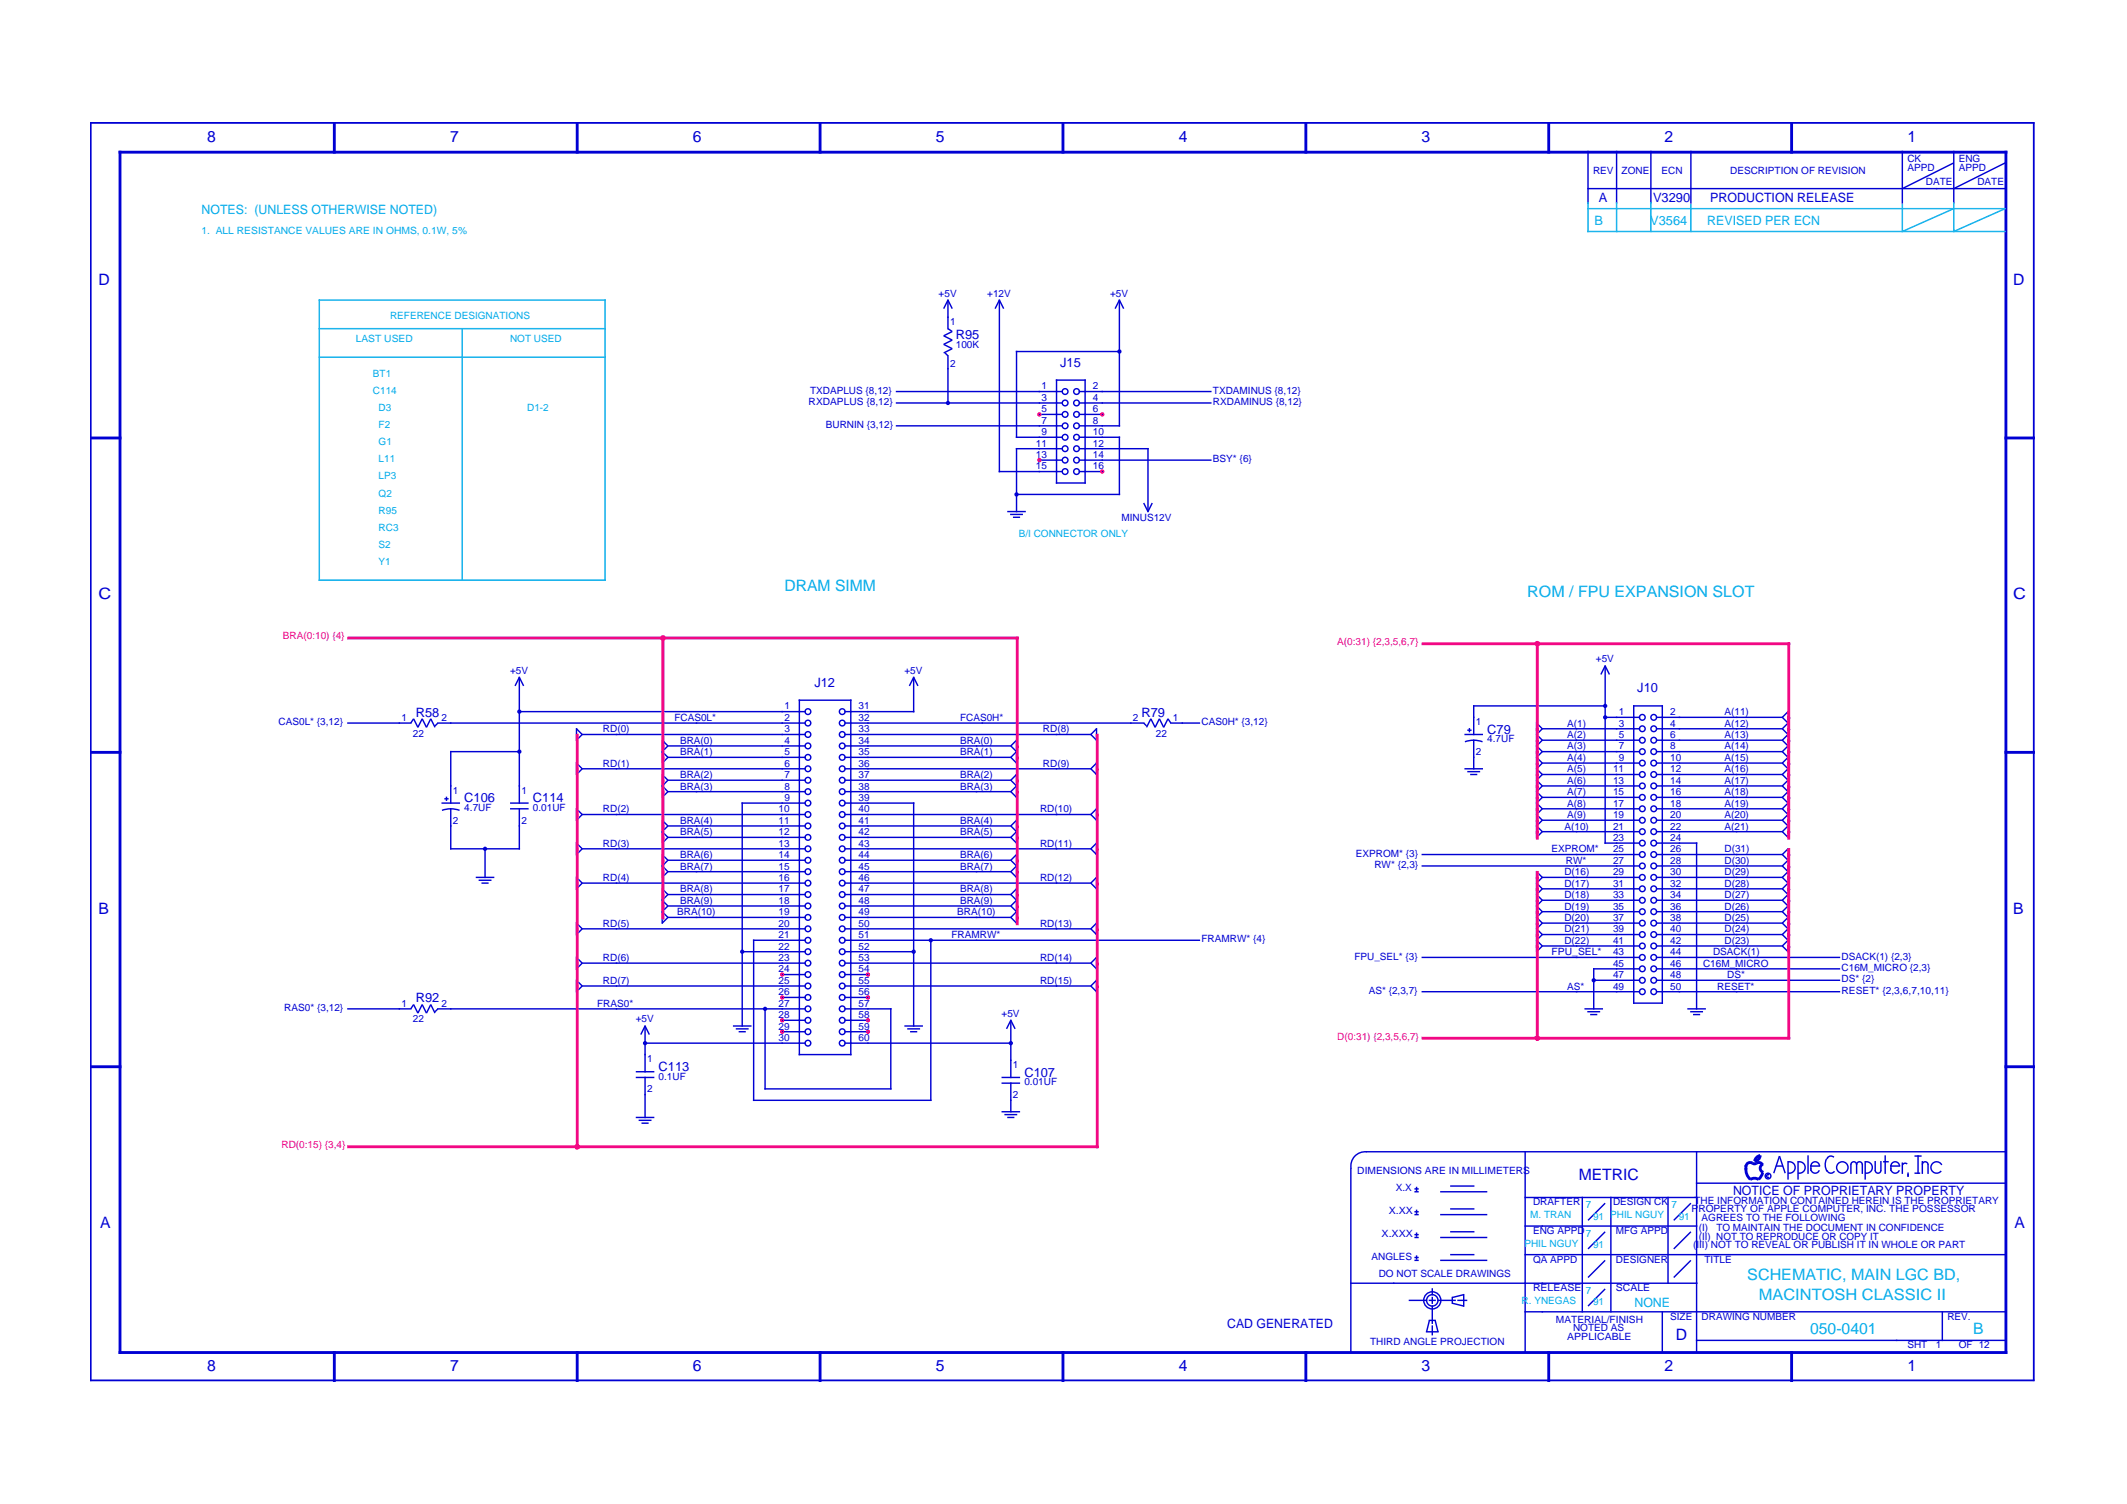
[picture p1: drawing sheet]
<svg xmlns="http://www.w3.org/2000/svg" width="420mm" height="297mm" viewBox="0 0 420 297" stroke-linecap="round" stroke-linejoin="round" font-family="sans-serif">
<path d="M17.8 24.3h384.1M17.9 24.1v248.7M401.7 24.1v248.7M17.8 272.6h384.1" fill="none" stroke="#0000d3" stroke-width=".35"/>
<g fill="none" stroke="#0000d3" stroke-width=".56">
<path d="M23.4 30.1h373.1M23.7 29.8v237.6M66 24.1v6.2M114 24.1v6.2M162 24.1v6.2M210 24.1v6.2M258 24.1v6.2M305.9 24.1v6.2M353.9 24.1v6.2M396.2 29.8v237.6M17.8 86.5h6.2M396 86.5h5.9"/>
<path d="M17.8 148.6h6.2M396 148.6h5.9M17.8 210.7h6.2M396 210.7h5.9M344.9 230.2v.8M344.9 230.7a2.54 2.54 0 0 0 .8 2.2M345.7 233a1.41 1.41 0 0 1 1.7 0M346.2 229.7l.2 .2 .6-.2M346.2 229.7a.85 .85 0 0 0-1.3 .7M346.9 229.7l.7-.1 .6 .5M347.7 228.2a1.13 1.13 0 0 1-1.1 1.1M347.7 228.2a1.41 1.41 0 0 0-1.1 1.1"/>
<path d="M348.2 231.6l-.3 .7-.5 .6M348.3 229.9a.85 .85 0 0 0-.6 .9 .85 .85 0 0 0 .6 .7M23.4 267.1h373.1M66 266.8v6M114 266.8v6M162 266.8v6M210 266.8v6M258 266.8v6M305.9 266.8v6M353.9 266.8v6"/>
</g>
<g fill="none" stroke="#0000d3" stroke-width=".28">
<path d="M313.5 37.3h82.7M313.7 29.8v10.4M319.3 29.8v10.4M326.1 29.8v10.4M334 29.8v10.4M375.8 29.8v10.4M385.9 32.2l-10.1 5.1M385.9 29.8v10.4M396.1 32.2l-10.2 5.1M187.3 59.1v6M197.4 59.1v34.2M221.1 59.1v25.1"/>
<path d="M177 79.6h33M177 77.3h33M186.4 61l.9-1.7 .8 1.7M186.7 69.7l.6 .6M187.3 70.1v9.6M187.3 64.9l.8 .6-1.7 .8 1.7 .9-1.7 .8 1.7 .9-1.7 .8M196.6 61l.8-1.7 .9 1.7M200.7 69.4h20.6M200.8 69.3v17.2M208.6 75.1h5.9M208.7 74.9v20.6M213.1 79.6h26.2"/>
<path d="M213.1 77.3h26.2M214.3 74.9v20.6M220.3 61l.8-1.7 .9 1.7M177 84.1h33M197.3 93.1h12.7M200.7 88.6h9.3M200.7 86.4h9.3M200.7 97.6h20.6M200.8 88.5v12.7M205.2 90.9h4.8M205.2 81.8h4.8M208.6 95.4h5.9"/>
<path d="M213.1 93.1h4.8M213.1 90.9h26.2M213.1 88.6h13.8M213.1 86.4h8.2M213.1 84.1h8.2M213.1 81.8h4.8M221.1 86.2v11.6M225.9 99.3l.9 1.7 .8-1.7M226.8 88.5v12.7M199 101h3.6M199.5 101.6h2.6M200.1 102.2h1.4"/>
<path d="M101.7 135.5l.9-1.7 .8 1.7M102.6 133.6v25.1M157.8 138.3h10.4M157.9 138.1v70.3M168.1 138.1v70.3M179.6 135.5l.9-1.7 .8 1.7M180.5 133.6v7.1M291 139.4h26.2M291.1 139.3v5.9M316.2 133.2l.9-1.7 .8 1.7M317.1 131.4v35.3M322.6 139.4h5.9"/>
<path d="M322.7 139.3v59M328.4 139.3v59M68.6 142.8h12.7M81.1 142.8l.6-.8 .8 1.7 .9-1.7 .8 1.7 .9-1.7 .8 1.7M86.4 142.8h72.8M86.5 142.8l-.6 .6M87.2 158.6h3.7M87.8 157.8h.8M88.2 157.3v.9M88.9 148.4h13.8M89 148.3v10.4M89 159.6v8.2"/>
<path d="M100.8 158.6h3.6M100.8 159.7h3.6M102.4 140.5h56.8M102.6 159.6v8.2M113.9 143.9l1.1 1.2-1.1 1.1M113.9 143.8v2.5M113.9 150.6v2.5M113.9 159.6v2.5M113.9 150.7l1.1 1.1-1.1 1.2M113.9 159.7l1.1 1.2-1.1 1.1M114.9 151.8h44.3M114.9 145.1h44.3"/>
<path d="M130.8 146.2l1.1 1.1-1.1 1.1 1.1 1.2-1.1 1.1M130.8 146v4.8M130.8 152.8v4.8M130.8 153l1.1 1.1-1.1 1.1 1.1 1.2-1.1 1.1M131.8 156.4h27.4M131.8 154.1h27.4M131.8 149.6h27.4M131.8 147.3h27.4M146.5 158.6h12.7M146.6 158.5v44.3M166.8 158.6h13.8M166.8 156.4h33"/>
<path d="M166.8 154.1h33M166.8 151.8h48.8M166.8 149.6h33M166.8 147.3h33M166.8 145.1h48.8M166.8 142.8h59.3M166.8 140.5h13.8M180.5 158.5v44.3M200.8 146.2l-1.1 1.1 1.1 1.1-1.1 1.2 1.1 1.1M200.8 146v4.8M200.8 152.8v4.8M200.8 153l-1.1 1.1 1.1 1.1-1.1 1.2 1.1 1.1"/>
<path d="M216.6 143.9l-1.1 1.2 1.1 1.1M216.6 143.8v2.5M216.6 150.6v2.5M216.6 159.6v2.5M216.6 150.7l-1.1 1.1 1.1 1.2M216.6 159.7l-1.1 1.2 1.1 1.1M225.9 142.8l.6 .6M231.1 142.8h6M231.3 142.8l-.6-.8-.8 1.7-.9-1.7-.8 1.7-.9-1.7-.8 1.7M289.3 151.8h3.6M289.3 145.1h3.6M289.4 146.5l1.7-.3 1.7 .3"/>
<path d="M289.8 144.2h.9M289.8 152.4h2.6M290.3 143.8v.8M290.4 153h1.4M291.1 146v6M303.5 142.8l1.2 1.1-1.2 1.2 1.2 1.1-1.2 1.1 1.2 1.1-1.2 1.2 1.2 1.1-1.2 1.1 1.2 1.2-1.2 1.1 1.2 1.1-1.2 1.2 1.2 1.1-1.2 1.1 1.2 1.1-1.2 1.2 1.2 1.1-1.2 1.1 1.2 1.2-1.2 1.1M303.5 142.7v22.8M304.5 159.7h19.5M304.5 157.5h19.5M304.5 155.2h19.5M304.5 153h19.5M304.5 150.7h19.5"/>
<path d="M304.5 148.4h19.5M304.5 146.2h19.5M304.5 143.9h19.5M316.9 141.7h7.1M327.1 159.7h25.1M327.1 157.5h25.1M327.1 155.2h25.1M327.1 153h25.1M327.1 150.7h25.1M327.1 148.4h25.1M327.1 146.2h25.1M327.1 143.9h25.1"/>
<path d="M327.1 141.7h25.1M353.2 140.4v25.1M353.2 140.5l-1.1 1.2 1.1 1.1-1.1 1.1 1.1 1.2-1.1 1.1 1.1 1.1-1.1 1.1 1.1 1.2-1.1 1.1 1.1 1.1-1.1 1.2 1.1 1.1-1.1 1.1 1.1 1.2-1.1 1.1 1.1 1.1-1.1 1.1 1.1 1.2-1.1 1.1 1.1 1.1-1.1 1.2 1.1 1.1M87.3 160l1.7-.3 1.8 .3M88.9 167.6h13.8M94 173.3h3.6M94.5 173.8h2.6M95.1 174.4h1.4M95.8 167.5v5.9M113.9 166.4v2.5M113.9 173.1v2.6M113.9 166.5l1.1 1.1-1.1 1.2"/>
<path d="M113.9 173.3l1.1 1.1-1.1 1.1M114.9 174.4h44.3M114.9 167.6h44.3M114.9 160.9h44.3M130.8 161.9v4.8M130.8 168.6v4.8M130.8 175.4v7.1M130.8 162l1.1 1.1-1.1 1.2 1.1 1.1-1.1 1.1M130.8 168.8l1.1 1.1-1.1 1.1 1.1 1.2-1.1 1.1M130.8 175.5l1.1 1.2-1.1 1.1 1.1 1.1-1.1 1.2 1.1 1.1-1.1 1.1M131.8 178.9h27.4M131.8 176.7h27.4"/>
<path d="M131.8 172.2h27.4M131.8 169.9h27.4M131.8 165.4h27.4M131.8 163.1h27.4M166.8 178.9h33M166.8 176.7h33M166.8 174.4h48.8M166.8 172.2h33M166.8 169.9h33M166.8 167.6h48.8M166.8 165.4h33M166.8 163.1h33"/>
<path d="M166.8 160.9h48.8M200.8 161.9v4.8M200.8 168.6v4.8M200.8 175.4v7.1M200.8 175.5l-1.1 1.2 1.1 1.1-1.1 1.1 1.1 1.2-1.1 1.1 1.1 1.1M200.8 162l-1.1 1.1 1.1 1.2-1.1 1.1 1.1 1.1M200.8 168.8l-1.1 1.1 1.1 1.1-1.1 1.2 1.1 1.1M216.6 166.4v2.5M216.6 173.1v2.6M216.6 166.5l-1.1 1.1 1.1 1.2M216.6 173.3l-1.1 1.1 1.1 1.1M280.8 171h43.2"/>
<path d="M280.8 168.8h43.2M303.5 172v16.1M303.5 172.2l1.2 1.1-1.2 1.1 1.2 1.1-1.2 1.2 1.2 1.1-1.2 1.1 1.2 1.2-1.2 1.1 1.2 1.1-1.2 1.1 1.2 1.2-1.2 1.1 1.2 1.1-1.2 1.2M304.5 177.8h19.5M304.5 175.5h19.5M304.5 173.3h19.5M304.5 164.3h19.5M304.5 162h19.5M316.9 166.5h7.1M327.1 177.8h25.1M327.1 175.5h25.1M327.1 173.3h25.1"/>
<path d="M327.1 171h25.1M327.1 168.8h25.1M327.1 166.5h8.2M327.1 164.3h25.1M327.1 162h25.1M335.1 166.4v33M353.2 167.5v20.6M353.2 167.6l-1.1 1.2 1.1 1.1-1.1 1.1 1.1 1.2-1.1 1.1 1.1 1.1-1.1 1.1 1.1 1.2-1.1 1.1 1.1 1.1-1.1 1.2 1.1 1.1-1.1 1.1 1.1 1.1-1.1 1.2 1.1 1.1-1.1 1.1 1.1 1.2M68.6 199.2h12.7M81.1 199.2l.6-.8 .8 1.7 .9-1.7 .8 1.7 .9-1.7 .8 1.7M86.4 199.2h72.8M86.5 199.2l-.6 .6"/>
<path d="M113.9 182.2v2.5M113.9 188.9v2.6M113.9 193.5v2.5M113.9 182.3l1.1 1.1-1.1 1.2M113.9 189.1l1.1 1.1-1.1 1.1M113.9 193.6l1.1 1.1-1.1 1.2M114.9 194.7h44.3M114.9 190.2h44.3M114.9 183.4h44.3M131.8 181.2h27.4M146.5 188h12.7M148.7 185.7h10.5"/>
<path d="M148.9 185.6v31.9M151.1 199.1v16.1M154.4 197h4.8M154.4 192.5h4.8M166.8 199.2h9.3M166.8 197h4.8M166.8 194.7h48.8M166.8 192.5h4.8M166.8 190.2h48.8M166.8 188h13.8M166.8 185.7h70.3M166.8 183.4h48.8"/>
<path d="M166.8 181.2h33M176 199.1v16.1M183.9 185.6v31.9M216.6 182.2v2.5M216.6 188.9v2.6M216.6 193.5v2.5M216.6 193.6l-1.1 1.1 1.1 1.2M216.6 182.3l-1.1 1.1 1.1 1.2M216.6 189.1l-1.1 1.1 1.1 1.1M280.8 195.9h43.2M280.8 189.1h43.2M304.5 186.8h19.5"/>
<path d="M304.5 184.6h19.5M304.5 182.3h19.5M304.5 180.1h19.5M313 199.2h3.7M313.5 199.8h2.6M314.7 193.6h9.3M314.7 191.3h9.3M314.8 191.2v8.2M322.6 198.1h5.9M327.1 195.9h36.4M327.1 193.6h36.4M327.1 191.3h36.4"/>
<path d="M327.1 189.1h36.4M327.1 186.8h25.1M327.1 184.6h25.1M327.1 182.3h25.1M327.1 180.1h25.1M333.3 199.2h3.7M333.9 199.8h2.5M125.6 212.8h3.7M125.6 211.7h3.7M126.6 204.3l.8-1.7 .9 1.7M127.3 206h31.9M127.4 202.5v9.3"/>
<path d="M127.4 212.7v8.1M144.8 202.6h3.6M145.3 203.2h2.6M145.9 203.8h1.4M148.7 217.3h35.3M151 215.1h25.1M154.4 203.8h4.8M154.4 201.5h4.8M157.8 208.3h10.4M166.8 206h33M166.8 203.8h4.8M166.8 201.5h4.8"/>
<path d="M178.6 202.6h3.7M179.2 203.2h2.6M179.8 203.8h1.4M197.8 213.9h3.7M197.8 212.8h3.7M197.8 219.6h3.7M198.8 203.2l.9-1.7 .8 1.7M199.7 201.4v11.5M199.7 213.8v5.9M314.1 200.4h1.4M334.4 200.4h1.4M125.6 220.7h3.7"/>
<path d="M126.2 221.3h2.5M126.7 221.8h1.4M198.4 220.1h2.5M199 220.7h1.4M266.8 230.7v36.4M269.8 227.5h126.4M270 227.5a2.82 2.82 0 0 0-3.1 3.3M279.4 239.9h.8M279.4 239.3h.8M279.4 235.4h.8M279.4 234.8h.8M279.8 234.4v.8"/>
<path d="M279.8 238.9v.8M284.5 239.9h9.3M284.5 235.4h9.3M286.5 234.2h4.8M286.5 238.8h4.8M301.1 236.5h34.2M301.3 227.3v39.8M312.6 236.4v22.8M317.1 237.6l-3.4 3.4M318.2 236.4v22.8M329.5 236.4v17.2M334 237.6l-3.4 3.4"/>
<path d="M335 233.7h61.2M335.1 227.3v39.8M349.4 232.1a.28 .28 0 0 0-.3 0 .28 .28 0 0 0 0 .4 .28 .28 0 0 0 .3 0M350.4 231.7l1.1-3.4 1.1 3.4M350.8 230.3h1.4M353.2 229.3v3.7M353.2 229.5a1.13 1.13 0 0 1 1.4 1.1 1.13 1.13 0 0 1-1.4 1.1M355.2 229.3v3.7M355.2 229.5a1.13 1.13 0 0 1 1.4 1.1 1.13 1.13 0 0 1-1.4 1.1M357.2 228.2v3.6M357.6 230.3h2M357.7 230.3a.85 .85 0 0 1 .9-.9 .85 .85 0 0 1 .8 .9"/>
<path d="M357.7 230.2v1.1M357.8 231.1a.85 .85 0 0 0 .8 .6 .85 .85 0 0 0 .8-.6M360.8 231.1l.3 .3M361.1 228.6a2.24 2.24 0 0 0-.2 2.8M362.3 228.6l-.7-.3-.6 .4M362.4 231.3l-.6 .4-.7-.2M365.6 230a.56 .56 0 0 1 .6-.6 .56 .56 0 0 1 .5 .6 .56 .56 0 0 1 .6-.6 .56 .56 0 0 1 .6 .6M365.6 229.9v1.9M366.7 229.9v1.9M367.9 229.9v1.9M368.4 229.3v3.7M368.5 229.5a1.13 1.13 0 0 1 1.4 1.1 1.13 1.13 0 0 1-1.4 1.1"/>
<path d="M370.4 231.1a.56 .56 0 0 0 .6 .6 .56 .56 0 0 0 .5-.6M370.4 229.3v2M371.5 229.3v2M372 229.4h1.1M372.4 228.2v3.6M373.4 230.3h2M373.5 230.3a.85 .85 0 0 1 .9-.9 .85 .85 0 0 1 .8 .9M373.5 230.2v1.1M373.6 231.1a.85 .85 0 0 0 .8 .6 .85 .85 0 0 0 .8-.6M375.8 229.6v2.2M376.7 229.9l-.4-.2-.5 .3M376.9 231.6v.8"/>
<path d="M378.2 231.7h1.1M378.2 228.3h1.4M378.9 228.2v3.6M379.7 230a.56 .56 0 0 1 .6-.6 .56 .56 0 0 1 .6 .6M379.7 229.3v2.5M380.9 229.9v1.9M383.6 230.1a1.13 1.13 0 0 0-1.7-.4 1.13 1.13 0 0 0-.2 1.7 1.13 1.13 0 0 0 1.8-.1M266.7 253.4h68.6M278.3 256.8h3.6M279.4 248.4h.8M279.4 248.9h.8M279.4 244.4h.8"/>
<path d="M279.4 243.8h.8M279.8 243.4v.9M279.8 247.9v.9M282.2 256.8h1.4M282.9 254.4v1.4M282.9 256.1v1.4M282.9 257.8v3.7M283.9 256.8h3.7M284.5 248.9h9.3M284.5 244.4h9.3M286.5 243.3h4.8M286.5 247.8h4.8"/>
<path d="M286.9 257.4l2.2 .6M286.9 256.1v1.4M287.9 256.8h1.9M289.1 255.6v2.5M289.1 255.7l-2.2 .6M301.1 247.8h95.1M301.1 259.1h95.1M301.1 242.1h34.2M317.1 243.3l-3.4 3.4M317.1 248.9l-3.4 3.4M317.1 254.6l-3.4 3.4M328.4 258.9v8.2"/>
<path d="M334 243.3l-3.4 3.4M334 248.9l-3.4 3.4M383.7 258.9v6M281.7 263h2.5M282.2 260.8h1.4M282.4 260.8l-.6 2.2M282.9 261.8v1.9M283.5 260.8l.6 2.2M335 264.7h61.2"/>
<circle cx="187.3" cy="79.6" r=".28"/>
<circle cx="210.4" cy="79.6" r=".56"/>
<circle cx="210.4" cy="77.3" r=".56"/>
<circle cx="212.7" cy="79.6" r=".56"/>
<circle cx="212.7" cy="77.3" r=".56"/>
<circle cx="221.1" cy="69.4" r=".28"/>
<circle cx="200.8" cy="97.6" r=".28"/>
<circle cx="210.4" cy="90.9" r=".56"/>
<circle cx="210.4" cy="88.6" r=".56"/>
<circle cx="210.4" cy="86.4" r=".56"/>
<circle cx="210.4" cy="84.1" r=".56"/>
<circle cx="210.4" cy="81.8" r=".56"/>
<circle cx="210.4" cy="93.1" r=".56"/>
<circle cx="212.7" cy="88.6" r=".56"/>
<circle cx="212.7" cy="90.9" r=".56"/>
<circle cx="212.7" cy="86.4" r=".56"/>
<circle cx="212.7" cy="84.1" r=".56"/>
<circle cx="212.7" cy="93.1" r=".56"/>
<circle cx="212.7" cy="81.8" r=".56"/>
<circle cx="317.1" cy="139.4" r=".28"/>
<circle cx="102.6" cy="140.5" r=".28"/>
<circle cx="102.6" cy="148.4" r=".28"/>
<circle cx="159.6" cy="147.3" r=".56"/>
<circle cx="159.6" cy="149.6" r=".56"/>
<circle cx="159.6" cy="151.8" r=".56"/>
<circle cx="159.6" cy="158.6" r=".56"/>
<circle cx="159.6" cy="140.5" r=".56"/>
<circle cx="159.6" cy="142.8" r=".56"/>
<circle cx="159.6" cy="145.1" r=".56"/>
<circle cx="159.6" cy="156.4" r=".56"/>
<circle cx="159.6" cy="154.1" r=".56"/>
<circle cx="166.4" cy="140.5" r=".56"/>
<circle cx="166.4" cy="149.6" r=".56"/>
<circle cx="166.4" cy="158.6" r=".56"/>
<circle cx="166.4" cy="151.8" r=".56"/>
<circle cx="166.4" cy="147.3" r=".56"/>
<circle cx="166.4" cy="142.8" r=".56"/>
<circle cx="166.4" cy="156.4" r=".56"/>
<circle cx="166.4" cy="145.1" r=".56"/>
<circle cx="166.4" cy="154.1" r=".56"/>
<circle cx="317.1" cy="141.7" r=".28"/>
<circle cx="324.4" cy="153" r=".56"/>
<circle cx="324.4" cy="143.9" r=".56"/>
<circle cx="324.4" cy="157.5" r=".56"/>
<circle cx="324.4" cy="155.2" r=".56"/>
<circle cx="324.4" cy="141.7" r=".56"/>
<circle cx="324.4" cy="146.2" r=".56"/>
<circle cx="324.4" cy="159.7" r=".56"/>
<circle cx="324.4" cy="150.7" r=".56"/>
<circle cx="324.4" cy="148.4" r=".56"/>
<circle cx="326.7" cy="143.9" r=".56"/>
<circle cx="326.7" cy="157.5" r=".56"/>
<circle cx="326.7" cy="153" r=".56"/>
<circle cx="326.7" cy="146.2" r=".56"/>
<circle cx="326.7" cy="155.2" r=".56"/>
<circle cx="326.7" cy="141.7" r=".56"/>
<circle cx="326.7" cy="159.7" r=".56"/>
<circle cx="326.7" cy="148.4" r=".56"/>
<circle cx="326.7" cy="150.7" r=".56"/>
<circle cx="95.8" cy="167.6" r=".28"/>
<circle cx="159.6" cy="169.9" r=".56"/>
<circle cx="159.6" cy="174.4" r=".56"/>
<circle cx="159.6" cy="160.9" r=".56"/>
<circle cx="159.6" cy="163.1" r=".56"/>
<circle cx="159.6" cy="172.2" r=".56"/>
<circle cx="159.6" cy="167.6" r=".56"/>
<circle cx="159.6" cy="176.7" r=".56"/>
<circle cx="159.6" cy="165.4" r=".56"/>
<circle cx="159.6" cy="178.9" r=".56"/>
<circle cx="166.4" cy="163.1" r=".56"/>
<circle cx="166.4" cy="160.9" r=".56"/>
<circle cx="166.4" cy="172.2" r=".56"/>
<circle cx="166.4" cy="169.9" r=".56"/>
<circle cx="166.4" cy="174.4" r=".56"/>
<circle cx="166.4" cy="178.9" r=".56"/>
<circle cx="166.4" cy="165.4" r=".56"/>
<circle cx="166.4" cy="176.7" r=".56"/>
<circle cx="166.4" cy="167.6" r=".56"/>
<circle cx="324.4" cy="166.5" r=".56"/>
<circle cx="324.4" cy="164.3" r=".56"/>
<circle cx="324.4" cy="175.5" r=".56"/>
<circle cx="324.4" cy="168.8" r=".56"/>
<circle cx="324.4" cy="177.8" r=".56"/>
<circle cx="324.4" cy="173.3" r=".56"/>
<circle cx="324.4" cy="162" r=".56"/>
<circle cx="324.4" cy="171" r=".56"/>
<circle cx="326.7" cy="166.5" r=".56"/>
<circle cx="326.7" cy="177.8" r=".56"/>
<circle cx="326.7" cy="175.5" r=".56"/>
<circle cx="326.7" cy="168.8" r=".56"/>
<circle cx="326.7" cy="164.3" r=".56"/>
<circle cx="326.7" cy="173.3" r=".56"/>
<circle cx="326.7" cy="162" r=".56"/>
<circle cx="326.7" cy="171" r=".56"/>
<circle cx="146.6" cy="188" r=".28"/>
<circle cx="151.1" cy="199.2" r=".28"/>
<circle cx="159.6" cy="185.7" r=".56"/>
<circle cx="159.6" cy="181.2" r=".56"/>
<circle cx="159.6" cy="197" r=".56"/>
<circle cx="159.6" cy="183.4" r=".56"/>
<circle cx="159.6" cy="194.7" r=".56"/>
<circle cx="159.6" cy="192.5" r=".56"/>
<circle cx="159.6" cy="188" r=".56"/>
<circle cx="159.6" cy="190.2" r=".56"/>
<circle cx="159.6" cy="199.2" r=".56"/>
<circle cx="166.4" cy="194.7" r=".56"/>
<circle cx="166.4" cy="192.5" r=".56"/>
<circle cx="166.4" cy="185.7" r=".56"/>
<circle cx="166.4" cy="197" r=".56"/>
<circle cx="166.4" cy="183.4" r=".56"/>
<circle cx="166.4" cy="181.2" r=".56"/>
<circle cx="166.4" cy="188" r=".56"/>
<circle cx="166.4" cy="199.2" r=".56"/>
<circle cx="166.4" cy="190.2" r=".56"/>
<circle cx="180.5" cy="188" r=".28"/>
<circle cx="183.9" cy="185.7" r=".28"/>
<circle cx="314.8" cy="193.6" r=".28"/>
<circle cx="324.4" cy="180.1" r=".56"/>
<circle cx="324.4" cy="191.3" r=".56"/>
<circle cx="324.4" cy="189.1" r=".56"/>
<circle cx="324.4" cy="186.8" r=".56"/>
<circle cx="324.4" cy="193.6" r=".56"/>
<circle cx="324.4" cy="182.3" r=".56"/>
<circle cx="324.4" cy="184.6" r=".56"/>
<circle cx="324.4" cy="195.9" r=".56"/>
<circle cx="326.7" cy="180.1" r=".56"/>
<circle cx="326.7" cy="186.8" r=".56"/>
<circle cx="326.7" cy="189.1" r=".56"/>
<circle cx="326.7" cy="191.3" r=".56"/>
<circle cx="326.7" cy="184.6" r=".56"/>
<circle cx="326.7" cy="193.6" r=".56"/>
<circle cx="326.7" cy="195.9" r=".56"/>
<circle cx="326.7" cy="182.3" r=".56"/>
<circle cx="127.4" cy="206" r=".28"/>
<circle cx="159.6" cy="203.8" r=".56"/>
<circle cx="159.6" cy="206" r=".56"/>
<circle cx="159.6" cy="201.5" r=".56"/>
<circle cx="166.4" cy="206" r=".56"/>
<circle cx="166.4" cy="203.8" r=".56"/>
<circle cx="166.4" cy="201.5" r=".56"/>
<circle cx="199.7" cy="206" r=".28"/>
<circle cx="349.2" cy="232.3" r=".56"/>
<circle cx="363.9" cy="230.6" r="1.13"/>
<circle cx="282.9" cy="256.8" r="1.69"/>
<circle cx="282.9" cy="256.8" r="1.13"/>
</g>
<g fill="none" stroke="#dd0907" stroke-width=".28">
<circle cx="205.3" cy="90.9" r=".28"/>
<circle cx="205.3" cy="81.8" r=".28"/>
<circle cx="217.7" cy="93.1" r=".28"/>
<circle cx="217.7" cy="81.8" r=".28"/>
<circle cx="154.5" cy="197" r=".28"/>
<circle cx="154.5" cy="192.5" r=".28"/>
<circle cx="171.4" cy="197" r=".28"/>
<circle cx="171.4" cy="192.5" r=".28"/>
<circle cx="154.5" cy="201.5" r=".28"/>
<circle cx="154.5" cy="203.8" r=".28"/>
<circle cx="171.4" cy="203.8" r=".28"/>
<circle cx="171.4" cy="201.5" r=".28"/>
</g>
<g fill="none" stroke="#f20884" stroke-width=".56">
<path d="M68.6 126h132.6M131 125.7v55.9M200.9 125.7v57M280.8 127.1h72.8M303.7 126.9v38.9M353.3 126.9v38.9M114 144.9v81.9M216.7 144.9v81.9M303.7 172v33.3M353.3 167.5v37.8M280.8 205h72.8M68.6 226.5h148.4"/>
<circle cx="131" cy="126" r=".28"/>
<circle cx="303.7" cy="127.1" r=".28"/>
<circle cx="303.7" cy="205" r=".28"/>
<circle cx="114" cy="226.5" r=".28"/>
</g>
<g fill="none" stroke="#02abea" stroke-width=".28">
<path d="M313.7 39.9v6M319.3 39.9v6M326.1 39.9v6M385.9 39.9v6M62.9 59.3h56.8M63.1 59.1v55.6M119.5 59.1v55.6M313.5 45.7h82.7M313.5 41.2h82.7M334 40.2v5.7M375.8 40.2v5.7M385.9 41.2l-10.1 4.5"/>
<path d="M396.1 41.2l-10.2 4.5M62.9 70.6h56.8M62.9 64.9h56.8M91.3 64.8v49.9M62.9 114.6h56.8"/>
</g>
<g font-size="3.1" fill="#0000d3">
<text x="40.9" y="28.1">8</text>
<text x="88.9" y="28.1">7</text>
<text x="136.9" y="28.1">6</text>
<text x="184.9" y="28.1">5</text>
<text x="232.8" y="28.1">4</text>
<text x="280.8" y="28.1">3</text>
<text x="328.8" y="28.1">2</text>
<text x="376.8" y="28.1">1</text>
<text x="19.5" y="56.3">D</text>
<text x="397.7" y="56.3">D</text>
<text x="19.5" y="118.4">C</text>
<text x="397.7" y="118.4">C</text>
<text x="19.5" y="180.5">B</text>
<text x="397.7" y="180.5">B</text>
<text x="311.9" y="233">METRIC</text>
<text x="19.8" y="242.6">A</text>
<text x="397.9" y="242.6">A</text>
<text x="331" y="264.6">D</text>
<text x="40.9" y="270.8">8</text>
<text x="88.9" y="270.8">7</text>
<text x="136.9" y="270.8">6</text>
<text x="184.9" y="270.8">5</text>
<text x="232.8" y="270.8">4</text>
<text x="280.8" y="270.8">3</text>
<text x="328.8" y="270.8">2</text>
<text x="376.8" y="270.8">1</text>
</g>
<g font-size="3.1" fill="#02abea">
<text x="154.9" y="116.7">DRAM SIMM</text>
<text x="301.7" y="117.8">ROM / FPU EXPANSION SLOT</text>
<text x="345.2" y="252.7">SCHEMATIC, MAIN LGC BD,</text>
<text x="347.4" y="256.7">MACINTOSH CLASSIC II</text>
<text x="357.6" y="263.5">050-0401</text>
<text x="389.7" y="263.5">B</text>
</g>
<g font-size="2.5" fill="#0000d3">
<text x="315.8" y="39.9">A</text>
<text x="326.5" y="39.9">V3290</text>
<text x="337.8" y="39.9">PRODUCTION RELEASE</text>
<text x="188.8" y="67">R95</text>
<text x="209.4" y="72.4">J15</text>
<text x="160.9" y="135.6">J12</text>
<text x="323.4" y="136.7">J10</text>
<text x="82.1" y="141.5">R58</text>
<text x="225.5" y="141.5">R79</text>
<text x="293.8" y="144.9">C79</text>
<text x="91.7" y="158.5">C106</text>
<text x="105.3" y="158.5">C114</text>
<text x="82.1" y="198">R92</text>
<text x="130.1" y="211.5">C113</text>
<text x="202.4" y="212.7">C107</text>
<text x="342.3" y="236.1">NOTICE OF PROPRIETARY PROPERTY</text>
<text x="242.4" y="262.3">CAD GENERATED</text>
</g>
<g font-size="2.5" fill="#02abea">
<text x="39.8" y="42.2">NOTES: (UNLESS OTHERWISE NOTED)</text>
<text x="315" y="44.4">B</text>
<text x="326" y="44.4">V3564</text>
<text x="337.3" y="44.4">REVISED PER ECN</text>
<text x="322.9" y="258.1">NONE</text>
</g>
<g font-size="2" fill="#0000d3">
<text x="314.7" y="34.3">REV</text>
<text x="320.3" y="34.3">ZONE</text>
<text x="328.2" y="34.3">ECN</text>
<text x="341.8" y="34.3">DESCRIPTION OF REVISION</text>
<text x="376.8" y="32">CK</text>
<text x="376.8" y="33.7">APPD</text>
<text x="386.9" y="33.7">APPD</text>
<text x="386.9" y="32">ENG</text>
<text x="380.4" y="36.5">DATE</text>
<text x="390.6" y="36.5">DATE</text>
<text x="185.4" y="58.6">+5V</text>
<text x="195" y="58.6">+12V</text>
<text x="219.3" y="58.6">+5V</text>
<text x="187.7" y="64.2">1</text>
<text x="188.8" y="68.7">100K</text>
<text x="160" y="77.8">TXDAPLUS {8,12}</text>
<text x="187.7" y="72.4">2</text>
<text x="205.7" y="76.9">1</text>
<text x="215.9" y="76.9">2</text>
<text x="239.6" y="77.8">TXDAMINUS {8,12}</text>
<text x="159.7" y="80">RXDAPLUS {8,12}</text>
<text x="205.7" y="79.2">3</text>
<text x="205.7" y="81.4">5</text>
<text x="205.7" y="83.7">7</text>
<text x="215.9" y="79.2">4</text>
<text x="215.9" y="81.4">6</text>
<text x="215.9" y="83.7">8</text>
<text x="239.6" y="80">RXDAMINUS {8,12}</text>
<text x="163.1" y="84.5">BURNIN {3,12}</text>
<text x="204.6" y="88.2">11</text>
<text x="205.7" y="85.9">9</text>
<text x="215.9" y="85.9">10</text>
<text x="215.9" y="88.2">12</text>
<text x="204.6" y="90.5">13</text>
<text x="204.6" y="92.7">15</text>
<text x="215.9" y="90.5">14</text>
<text x="215.9" y="92.7">16</text>
<text x="239.6" y="91.3">BSY* {6}</text>
<text x="221.5" y="102.9">MINUS12V</text>
<text x="315.2" y="130.8">+5V</text>
<text x="100.8" y="133.1">+5V</text>
<text x="178.6" y="133.1">+5V</text>
<text x="55" y="143.2">CAS0L* {3,12}</text>
<text x="79.3" y="142.4">1</text>
<text x="87.2" y="142.4">2</text>
<text x="133.2" y="142.4">FCAS0L*</text>
<text x="154.9" y="140.1">1</text>
<text x="154.9" y="142.4">2</text>
<text x="169.6" y="140.1">31</text>
<text x="169.6" y="142.4">32</text>
<text x="189.7" y="142.4">FCAS0H*</text>
<text x="223.8" y="142.4">2</text>
<text x="231.7" y="142.4">1</text>
<text x="237.3" y="143.2">CAS0H* {3,12}</text>
<text x="291.5" y="143.2">1</text>
<text x="309.6" y="143.5">A(1)</text>
<text x="319.8" y="141.3">1</text>
<text x="319.8" y="143.5">3</text>
<text x="329.9" y="141.3">2</text>
<text x="329.9" y="143.5">4</text>
<text x="340.6" y="141.3">A(11)</text>
<text x="340.6" y="143.5">A(12)</text>
<text x="81.6" y="145.5">22</text>
<text x="119.1" y="144.6">RD(0)</text>
<text x="134.3" y="146.9">BRA(0)</text>
<text x="134.3" y="149.2">BRA(1)</text>
<text x="154.9" y="144.6">3</text>
<text x="154.9" y="146.9">4</text>
<text x="154.9" y="149.2">5</text>
<text x="169.6" y="144.6">33</text>
<text x="169.6" y="146.9">34</text>
<text x="169.6" y="149.2">35</text>
<text x="189.7" y="146.9">BRA(0)</text>
<text x="189.7" y="149.2">BRA(1)</text>
<text x="206" y="144.6">RD(8)</text>
<text x="228.3" y="145.5">22</text>
<text x="291.5" y="149.2">2</text>
<text x="293.8" y="146.6">4.7UF</text>
<text x="309.6" y="145.8">A(2)</text>
<text x="309.6" y="148">A(3)</text>
<text x="319.8" y="145.8">5</text>
<text x="319.8" y="148">7</text>
<text x="329.9" y="145.8">6</text>
<text x="329.9" y="148">8</text>
<text x="340.6" y="145.8">A(13)</text>
<text x="340.6" y="148">A(14)</text>
<text x="119.1" y="151.4">RD(1)</text>
<text x="134.3" y="153.7">BRA(2)</text>
<text x="134.3" y="155.9">BRA(3)</text>
<text x="154.9" y="151.4">6</text>
<text x="154.9" y="153.7">7</text>
<text x="154.9" y="155.9">8</text>
<text x="169.6" y="151.4">36</text>
<text x="169.6" y="153.7">37</text>
<text x="169.6" y="155.9">38</text>
<text x="189.7" y="153.7">BRA(2)</text>
<text x="189.7" y="155.9">BRA(3)</text>
<text x="206" y="151.4">RD(9)</text>
<text x="309.6" y="152.5">A(5)</text>
<text x="309.6" y="154.8">A(6)</text>
<text x="309.6" y="150.3">A(4)</text>
<text x="318.6" y="152.5">11</text>
<text x="318.6" y="154.8">13</text>
<text x="319.8" y="150.3">9</text>
<text x="329.9" y="150.3">10</text>
<text x="329.9" y="152.5">12</text>
<text x="329.9" y="154.8">14</text>
<text x="340.6" y="152.5">A(16)</text>
<text x="340.6" y="154.8">A(17)</text>
<text x="340.6" y="150.3">A(15)</text>
<text x="89.5" y="156.8">1</text>
<text x="91.7" y="160.2">4.7UF</text>
<text x="103" y="156.8">1</text>
<text x="105.3" y="160.2">0.01UF</text>
<text x="119.1" y="160.4">RD(2)</text>
<text x="153.8" y="160.4">10</text>
<text x="154.9" y="158.2">9</text>
<text x="169.6" y="158.2">39</text>
<text x="169.6" y="160.4">40</text>
<text x="205.5" y="160.4">RD(10)</text>
<text x="309.6" y="157.1">A(7)</text>
<text x="309.6" y="159.3">A(8)</text>
<text x="309.6" y="161.6">A(9)</text>
<text x="318.6" y="157.1">15</text>
<text x="318.6" y="159.3">17</text>
<text x="318.6" y="161.6">19</text>
<text x="329.9" y="157.1">16</text>
<text x="329.9" y="159.3">18</text>
<text x="329.9" y="161.6">20</text>
<text x="340.6" y="157.1">A(18)</text>
<text x="340.6" y="159.3">A(19)</text>
<text x="340.6" y="161.6">A(20)</text>
<text x="89.5" y="162.7">2</text>
<text x="103" y="162.7">2</text>
<text x="119.1" y="167.2">RD(3)</text>
<text x="134.3" y="162.7">BRA(4)</text>
<text x="134.3" y="165">BRA(5)</text>
<text x="153.8" y="162.7">11</text>
<text x="153.8" y="165">12</text>
<text x="153.8" y="167.2">13</text>
<text x="169.6" y="162.7">41</text>
<text x="169.6" y="165">42</text>
<text x="169.6" y="167.2">43</text>
<text x="189.7" y="162.7">BRA(4)</text>
<text x="189.7" y="165">BRA(5)</text>
<text x="205.5" y="167.2">RD(11)</text>
<text x="309" y="163.8">A(10)</text>
<text x="318.6" y="163.8">21</text>
<text x="318.6" y="166.1">23</text>
<text x="329.9" y="163.8">22</text>
<text x="329.9" y="166.1">24</text>
<text x="340.6" y="163.8">A(21)</text>
<text x="119.1" y="174">RD(4)</text>
<text x="134.3" y="169.5">BRA(6)</text>
<text x="134.3" y="171.7">BRA(7)</text>
<text x="153.8" y="169.5">14</text>
<text x="153.8" y="171.7">15</text>
<text x="153.8" y="174">16</text>
<text x="169.6" y="169.5">44</text>
<text x="169.6" y="171.7">45</text>
<text x="169.6" y="174">46</text>
<text x="189.7" y="169.5">BRA(6)</text>
<text x="189.7" y="171.7">BRA(7)</text>
<text x="205.5" y="174">RD(12)</text>
<text x="267.8" y="169.2">EXPROM* {3}</text>
<text x="271.5" y="171.4">RW* {2,3}</text>
<text x="306.5" y="168.3">EXPROM*</text>
<text x="309" y="172.9">D(16)</text>
<text x="309.3" y="170.6">RW*</text>
<text x="318.6" y="168.3">25</text>
<text x="318.6" y="170.6">27</text>
<text x="318.6" y="172.9">29</text>
<text x="329.9" y="168.3">26</text>
<text x="329.9" y="170.6">28</text>
<text x="329.9" y="172.9">30</text>
<text x="340.6" y="168.3">D(31)</text>
<text x="340.6" y="170.6">D(30)</text>
<text x="340.6" y="172.9">D(29)</text>
<text x="134.3" y="176.2">BRA(8)</text>
<text x="134.3" y="178.5">BRA(9)</text>
<text x="153.8" y="176.2">17</text>
<text x="153.8" y="178.5">18</text>
<text x="169.6" y="176.2">47</text>
<text x="169.6" y="178.5">48</text>
<text x="189.7" y="176.2">BRA(8)</text>
<text x="189.7" y="178.5">BRA(9)</text>
<text x="309" y="175.1">D(17)</text>
<text x="309" y="177.4">D(18)</text>
<text x="309" y="179.6">D(19)</text>
<text x="318.6" y="175.1">31</text>
<text x="318.6" y="177.4">33</text>
<text x="318.6" y="179.6">35</text>
<text x="329.9" y="175.1">32</text>
<text x="329.9" y="177.4">34</text>
<text x="329.9" y="179.6">36</text>
<text x="340.6" y="175.1">D(28)</text>
<text x="340.6" y="177.4">D(27)</text>
<text x="340.6" y="179.6">D(26)</text>
<text x="119.1" y="183">RD(5)</text>
<text x="133.8" y="180.8">BRA(10)</text>
<text x="153.8" y="180.8">19</text>
<text x="153.8" y="183">20</text>
<text x="153.8" y="185.3">21</text>
<text x="169.6" y="180.8">49</text>
<text x="169.6" y="183">50</text>
<text x="169.6" y="185.3">51</text>
<text x="188" y="185.3">FRAMRW*</text>
<text x="189.1" y="180.8">BRA(10)</text>
<text x="205.5" y="183">RD(13)</text>
<text x="309" y="184.1">D(21)</text>
<text x="309" y="181.9">D(20)</text>
<text x="318.6" y="181.9">37</text>
<text x="318.6" y="184.1">39</text>
<text x="329.9" y="181.9">38</text>
<text x="329.9" y="184.1">40</text>
<text x="340.6" y="181.9">D(25)</text>
<text x="340.6" y="184.1">D(24)</text>
<text x="119.1" y="189.8">RD(6)</text>
<text x="153.8" y="187.5">22</text>
<text x="153.8" y="189.8">23</text>
<text x="169.6" y="187.5">52</text>
<text x="169.6" y="189.8">53</text>
<text x="205.5" y="189.8">RD(14)</text>
<text x="237.3" y="186.1">FRAMRW* {4}</text>
<text x="267.5" y="189.5">FPU_SEL* {3}</text>
<text x="306.5" y="188.7">FPU_SEL*</text>
<text x="309" y="186.4">D(22)</text>
<text x="318.6" y="186.4">41</text>
<text x="318.6" y="188.7">43</text>
<text x="318.6" y="190.9">45</text>
<text x="329.9" y="186.4">42</text>
<text x="329.9" y="188.7">44</text>
<text x="329.9" y="190.9">46</text>
<text x="336.4" y="190.9">C16M_MICRO</text>
<text x="338.4" y="188.7">DSACK(1)</text>
<text x="340.6" y="186.4">D(23)</text>
<text x="363.8" y="191.8">C16M_MICRO {2,3}</text>
<text x="363.8" y="189.5">DSACK(1) {2,3}</text>
<text x="119.1" y="194.3">RD(7)</text>
<text x="153.8" y="192.1">24</text>
<text x="153.8" y="194.3">25</text>
<text x="153.8" y="196.6">26</text>
<text x="169.6" y="192.1">54</text>
<text x="169.6" y="194.3">55</text>
<text x="169.6" y="196.6">56</text>
<text x="205.5" y="194.3">RD(15)</text>
<text x="270.4" y="196.3">AS* {2,3,7}</text>
<text x="309.6" y="195.4">AS*</text>
<text x="318.6" y="193.2">47</text>
<text x="318.6" y="195.4">49</text>
<text x="329.9" y="193.2">48</text>
<text x="329.9" y="195.4">50</text>
<text x="339.2" y="195.4">RESET*</text>
<text x="341.2" y="193.2">DS*</text>
<text x="363.8" y="196.3">RESET* {2,3,6,7,10,11}</text>
<text x="363.8" y="194">DS* {2}</text>
<text x="56.2" y="199.7">RAS0* {3,12}</text>
<text x="79.3" y="198.8">1</text>
<text x="81.6" y="201.9">22</text>
<text x="87.2" y="198.8">2</text>
<text x="118" y="198.8">FRAS0*</text>
<text x="125.6" y="201.9">+5V</text>
<text x="153.8" y="198.8">27</text>
<text x="153.8" y="201.1">28</text>
<text x="153.8" y="203.3">29</text>
<text x="169.6" y="198.8">57</text>
<text x="169.6" y="201.1">58</text>
<text x="169.6" y="203.3">59</text>
<text x="197.8" y="200.8">+5V</text>
<text x="127.8" y="209.8">1</text>
<text x="153.8" y="205.6">30</text>
<text x="169.6" y="205.6">60</text>
<text x="127.8" y="215.8">2</text>
<text x="130.1" y="213.2">0.1UF</text>
<text x="200.1" y="211">1</text>
<text x="202.4" y="214.3">0.01UF</text>
<text x="200.1" y="216.9">2</text>
<text x="268.1" y="231.8">DIMENSIONS ARE IN MILLIMETERS</text>
<text x="274.3" y="239.7">X.XX</text>
<text x="275.7" y="235.2">X.X</text>
<text x="302.8" y="238.1">DRAFTER</text>
<text x="318.6" y="238.1">DESIGN CK</text>
<text x="334.2" y="239.5">PROPERTY OF APPLE COMPUTER, INC. THE POSSESSOR</text>
<text x="334.7" y="237.8">THE INFORMATION CONTAINED HEREIN IS THE PROPRIETARY</text>
<text x="272.9" y="244.3">X.XXX</text>
<text x="302.8" y="243.7">ENG APPD</text>
<text x="319.2" y="243.7">MFG APPD</text>
<text x="335.6" y="244.8">(II) NOT TO REPRODUCE OR COPY IT</text>
<text x="335.6" y="243.1">(I)</text>
<text x="336.1" y="241.2">AGREES TO THE FOLLOWING</text>
<text x="339.1" y="243.1">TO MAINTAIN THE DOCUMENT IN CONFIDENCE</text>
<text x="270.9" y="248.8">ANGLES</text>
<text x="302.8" y="249.3">QA APPD</text>
<text x="319.2" y="249.3">DESIGNER</text>
<text x="334.4" y="246.5">(III) NOT TO REVEAL OR PUBLISH IT IN WHOLE OR PART</text>
<text x="336.7" y="249.3">TITLE</text>
<text x="272.3" y="252.2">DO NOT SCALE DRAWINGS</text>
<text x="302.8" y="255">RELEASE</text>
<text x="319.2" y="255">SCALE</text>
<text x="307.3" y="261.2">MATERIAL/FINISH</text>
<text x="310.7" y="262.9">NOTED AS</text>
<text x="329.9" y="260.6">SIZE</text>
<text x="336.1" y="260.6">DRAWING NUMBER</text>
<text x="384.7" y="260.6">REV.</text>
<text x="270.7" y="265.7">THIRD ANGLE PROJECTION</text>
<text x="309.6" y="264.6">APPLICABLE</text>
<text x="376.8" y="266.3">SHT</text>
<text x="382.4" y="266.3">1</text>
<text x="386.9" y="266.3">OF 12</text>
</g>
<g font-size="2" fill="#02abea">
<text x="39.8" y="46.1">1. ALL RESISTANCE VALUES ARE IN OHMS, 0.1W, 5%</text>
<text x="77" y="63.1">REFERENCE DESIGNATIONS</text>
<text x="70.3" y="67.6">LAST USED</text>
<text x="100.8" y="67.6">NOT USED</text>
<text x="73.7" y="77.8">C114</text>
<text x="73.7" y="74.4">BT1</text>
<text x="74.8" y="81.1">D3</text>
<text x="104.1" y="81.1">D1-2</text>
<text x="74.8" y="87.9">G1</text>
<text x="74.8" y="84.5">F2</text>
<text x="74.8" y="94.7">LP3</text>
<text x="74.8" y="91.3">L11</text>
<text x="74.8" y="101.5">R95</text>
<text x="74.8" y="98.1">Q2</text>
<text x="74.8" y="104.8">RC3</text>
<text x="201.2" y="106">B/I CONNECTOR ONLY</text>
<text x="74.8" y="111.6">Y1</text>
<text x="74.8" y="108.2">S2</text>
<text x="313.3" y="238.6">7</text>
<text x="330.2" y="238.6">7</text>
<text x="302.3" y="240.6">M. TRAN</text>
<text x="313.3" y="244.3">7</text>
<text x="314.7" y="240.9">91 PHIL NGUY</text>
<text x="331.6" y="240.9">91</text>
<text x="301.1" y="246.2">PHIL NGUY</text>
<text x="314.7" y="246.5">91</text>
<text x="300.6" y="257.5">R. YNEGAS</text>
<text x="313.3" y="255.6">7</text>
<text x="314.7" y="257.8">91</text>
</g>
<g font-size="2" fill="#f20884">
<text x="55.9" y="126.3">BRA(0:10) {4}</text>
<text x="264.2" y="127.4">A(0:31) {2,3,5,6,7}</text>
<text x="264.2" y="205.3">D(0:31) {2,3,5,6,7}</text>
<text x="55.6" y="226.8">RD(0:15) {3,4}</text>
</g>
</svg>
